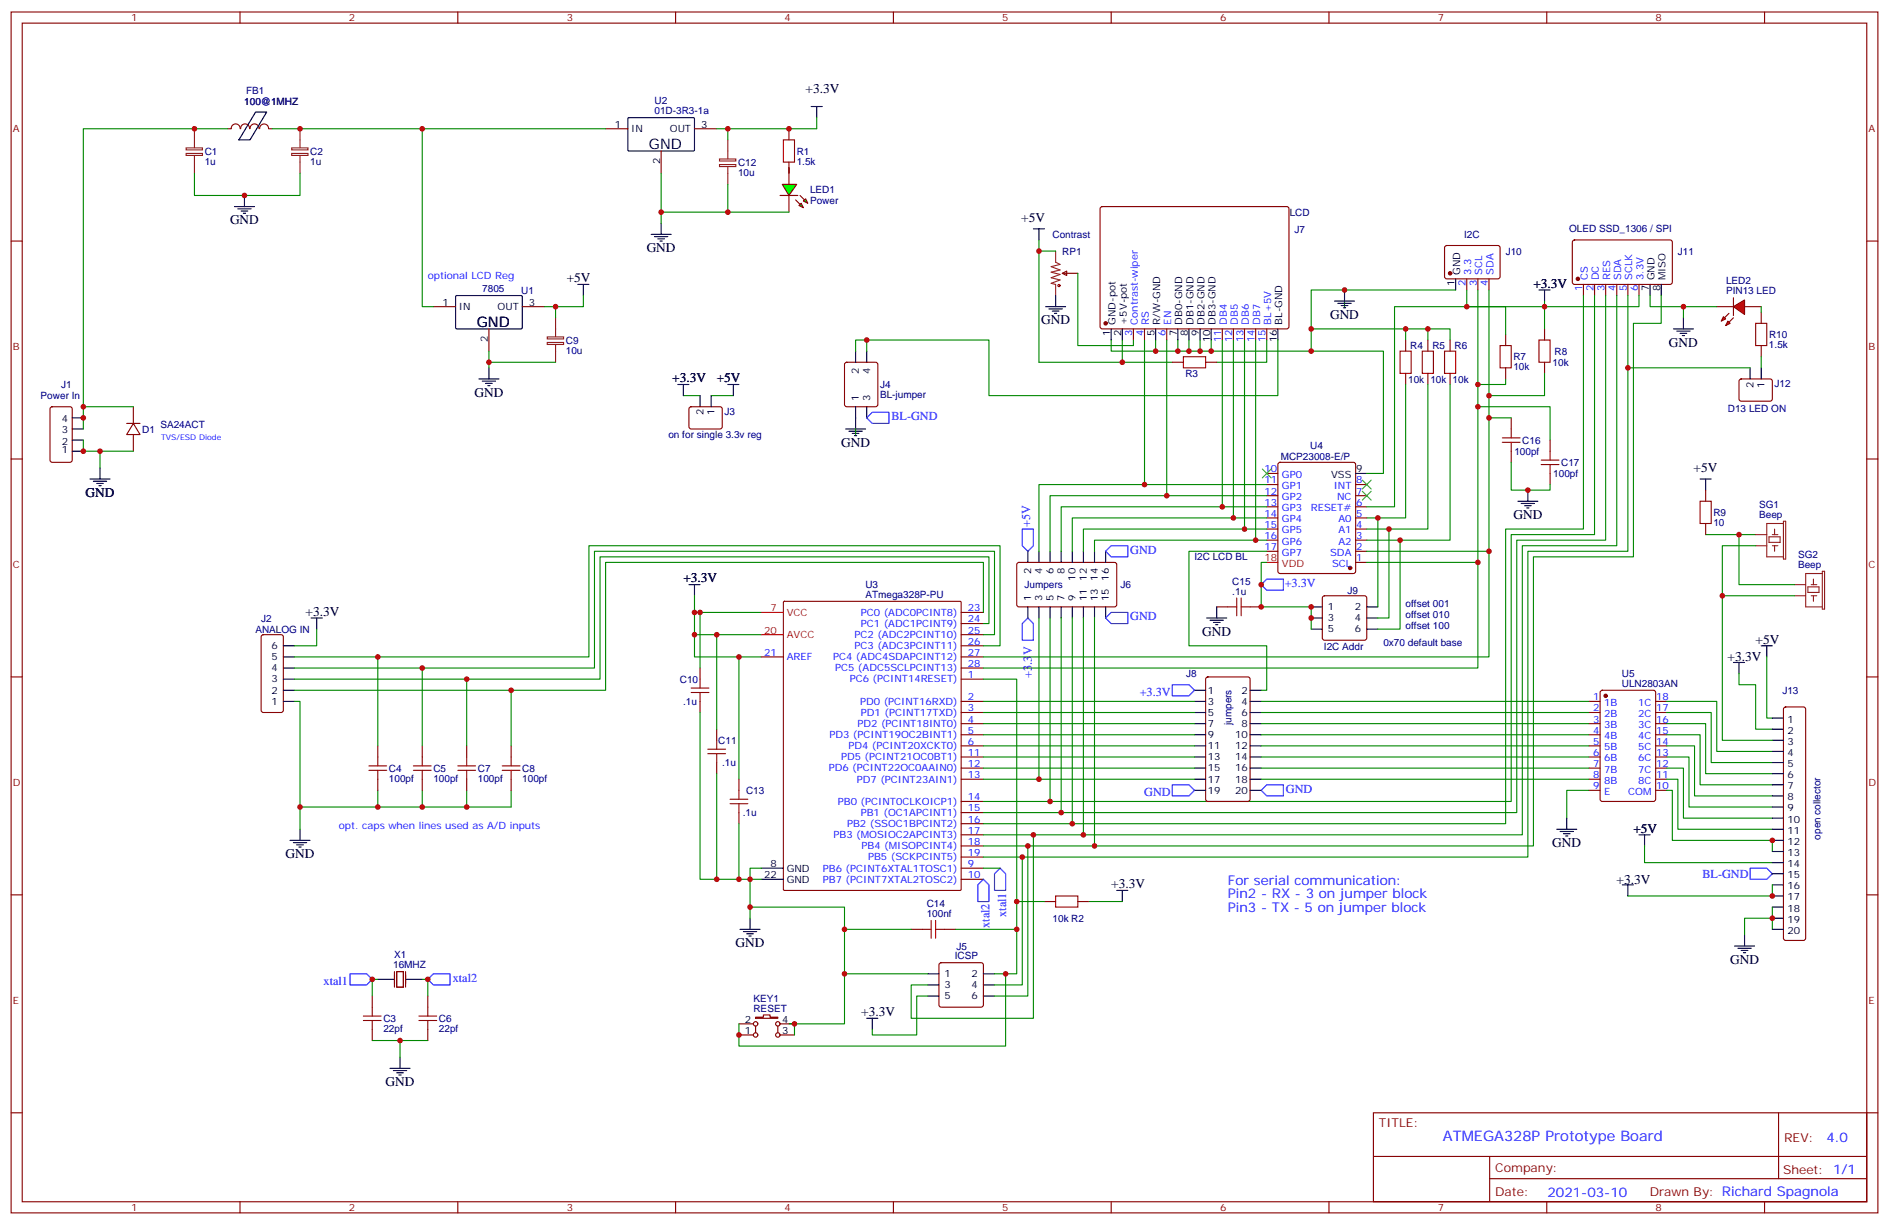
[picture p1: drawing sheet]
<svg xmlns="http://www.w3.org/2000/svg" width="600mm" height="388mm" viewBox="0 0 600 388" stroke-linecap="round" stroke-linejoin="round" font-family="sans-serif">
<g fill="none" stroke="#870000" stroke-width=".35">
<path d="M3.5 3.8h592.7v381h-592.7zM7.1 7.3h585.6v374h-585.6zM76.2 3.8v3.5M145.3 3.8v3.5M214.5 3.8v3.5M283.6 3.8v3.5M352.8 3.8v3.5M421.9 3.8v3.5M491.1 3.8v3.5M560.2 3.8v3.5M3.5 76.5h3.6M349.5 65.8l.5-.3 58.8 .1 .4 .7v37.6l-.7 .5-58.8-.1-.5-.7v-37.3z"/>
<path d="M458.8 78.1l.5-.2h16.5l.4 .7v9.4l-.7 .5-16.5-.1-.4-.6v-9.2zM499.4 76.3l.5-.2 30.6 .1 .4 .6v13l-.7 .4h-30.6l-.4-.7v-12.7zM592.7 76.5h3.5M337.3 86.7l1.4-.7v1.4zM337.3 86.7h4.9M465.7 88.5v3.5M469.2 88.5v3.5M472.7 88.5v3.5M502.7 90.2v3.6M506.2 90.2v3.6M509.8 90.2v3.6M513.3 90.2v3.6"/>
<path d="M516.8 90.2v3.6M520.3 90.2v3.6M359.8 104.4v3.5M363.4 104.4v3.5M370.4 104.4v3.5M388.1 104.4v3.5M391.6 104.4v3.5M395.1 104.4v3.5M398.6 104.4v3.5M402.2 104.4v3.5M3.5 145.6h3.6M592.7 145.6h3.5"/>
<path d="M248.8 191l.3-.2h55.7l.3 .2 .1 91.2-.2 .3h-55.9l-.3-.2zM305.2 194.3h7M305.2 197.8h7M3.5 214.8h3.6M83.1 201.6l.5-.2h5.7l.6 .4 .1 23.6-.5 .6-5.9 .1-.6-.5-.1-23.5zM241.7 208.4h7M305.2 215.5h7M305.2 208.4h7M305.2 201.4h7M305.2 204.9h7M305.2 211.9h7M508.2 219.2l.5-.2h16.2l.7 .4v34.2l-.4 .6-16.5 .1-.6-.5-.1-34.1z"/>
<path d="M592.7 214.8h3.5M305.2 222.5h7M305.2 226.1h7M305.2 229.6h7M305.2 233.1h7M305.2 236.6h7M504.5 222.5h3.5M504.5 226.1h3.5M504.5 229.6h3.5M504.5 233.1h3.5M504.5 236.6h3.5M525.6 222.5h3.6"/>
<path d="M525.6 226.1h3.6M525.6 229.6h3.6M525.6 233.1h3.6M525.6 236.6h3.6M305.2 240.2h7M305.2 243.7h7M305.2 247.2h7M305.2 254.3h7M305.2 257.8h7M504.5 240.2h3.5M504.5 243.7h3.5M504.5 247.2h3.5"/>
<path d="M504.5 250.8h3.5M525.6 240.2h3.6M525.6 243.7h3.6M525.6 247.2h3.6M525.6 250.8h3.6M305.2 275.4h7M305.2 279h7M305.2 261.3h7M305.2 264.9h7M305.2 268.4h7M305.2 271.9h7M3.5 283.9h3.6"/>
<path d="M592.7 283.9h3.5M298.3 305.6l.5-.2h12.7l.5 .2 .2 .5v12.7l-.2 .5-.5 .2h-12.7l-.5-.2-.2-.5v-12.7zM3.5 353.1h3.6M436 353.1h156.7v28.2h-156.7zM564.7 353.1v20.9M592.7 353.1h3.5M436.1 366.9h156.4M472.9 374h119.6M472.9 366.9v14.1M76.2 381.3v3.5M145.3 381.3v3.5M214.5 381.3v3.5"/>
<path d="M283.6 381.3v3.5M352.8 381.3v3.5M421.9 381.3v3.5M491.1 381.3v3.5M560.2 381.3v3.5"/>
</g>
<path d="M241.7 194.3h7M241.7 201.4h7" fill="none" stroke="#f00" stroke-width=".35"/>
<g fill="none" stroke="#000" stroke-width=".35">
<path d="M328.1 72.6h3.5M329.8 72.6v3.5M462.1 88.5v3.5M488.6 92h3.5M490.4 92v3.5M523.9 90.2v3.6M527.4 90.2v3.6M352.8 104.4v3.5M356.3 104.4v3.5M366.9 104.4v3.5M373.9 104.4v3.5M377.5 104.4v3.5"/>
<path d="M381 104.4v3.5M384.5 104.4v3.5M405.7 104.4v3.5M531.3 104.4h6.3M532.3 105.1h4.3M533.4 105.8h2.1M534.1 106.5h.7M534.5 100.8v3.6M90 204.9h3.5M90 219h3.5M90 215.5h3.5M90 211.9h3.5"/>
<path d="M90 208.4h3.5M559.2 204.9h3.5M560.9 204.9v3.5M90 222.5h3.5M497.4 259.6v3.5M92.1 266.6h6.3M93.1 267.3h4.3M94.2 268h2.1M94.9 268.7h.7M95.2 263.1v3.5M241.7 275.4h7M241.7 279h7"/>
<path d="M494.2 263.1h6.4M495.3 263.8h4.2M496.4 264.5h2.1M497.1 265.2h.7M553.9 296.6v3.5M294.6 309h3.5M294.6 312.5h3.5M294.6 316h3.5M312.2 309h3.5M312.2 312.5h3.5M312.2 316h3.5M550.7 300.1h6.3"/>
<path d="M551.7 300.8h4.3M552.8 301.6h2.1M553.5 302.3h.7M275.2 323.1h3.5M276.9 323.1v3.5"/>
</g>
<g fill="none" stroke="#008700" stroke-width=".35">
<path d="M329.8 76.1v38.8h26.5v-7M462.1 92h-45.8v19.4h-63.5v-3.5M465.7 92v5.3h24.7M469.2 92v119.9h-157M472.7 92v116.4h-160.5M502.7 93.8v74.1h-24.7v93.4h-165.8M506.2 93.8v75.8h-26.4v84.7h-167.6M509.8 93.8v77.6h-28.3v86.4h-169.3M513.3 93.8v79.3h-30v91.8h-155.2M520.3 93.8v3.5h-29.9v-1.8M366.9 107.9v3.5M373.9 107.9v3.5"/>
<path d="M377.5 107.9v3.5M381 107.9v3.5M384.5 107.9v3.5M312.2 194.3v-15.9h-119.9v40.6h-98.8M312.2 197.8h1.8v-21.1h-123.5v38.8h-97M312.2 215.5h10.6v93.5h-7.1M312.2 201.4h3.5v-26.5h-127v37h-95.2M312.2 204.9h5.3v-31.8h-130.5v35.3h-93.5M93.5 222.5h1.7v33.5M504.5 250.8h-7.1v8.8M312.2 264.9h15.9v58.2h-38.8v-10.6h5.3M312.2 268.4h14.1v47.6h-10.6"/>
<path d="M312.2 271.9h12.4v40.6h-8.9M294.6 316h-3.6v12.4h-14.1v-1.8"/>
</g>
<circle cx="336.2" cy="90.6" r=".35" fill="none" stroke="#a10000" stroke-width=".35"/>
<path d="M335.1 79.7v3.5l1.4 .7-2.8 .7 2.8 1.1-2.8 .7 2.8 .7-2.8 1 2.8 .7-2.8 1.1 1.4 .3v3.6" fill="none" stroke="#8c2424" stroke-width=".35"/>
<g fill="#870000" stroke="#870000" stroke-width=".35">
<circle cx="351" cy="102.6" r=".53"/>
<circle cx="500.9" cy="88.5" r=".53"/>
<circle cx="509.8" cy="220.8" r=".53"/>
<circle cx="460.4" cy="86.7" r=".53"/>
</g>
<g fill="#f00" stroke="#870000" stroke-width=".35">
<path d="M550.3 97.3l3.6-2.1v4.6z"/>
<path d="M550.3 94.5v5.6z"/>
</g>
<g fill="#870000" stroke="#870000" stroke-width=".35">
<path d="M550.3 100.8l-1.4 1.4z"/>
<path d="M547.5 100.8l1.4-1.4z"/>
</g>
<g fill="#f00" stroke="#870000" stroke-width=".35">
<path d="M548.6 101.9l.7 .7-1.4 .7z"/>
<path d="M547.2 100.5l.7 .7-1.4 .7z"/>
</g>
<g fill="none" stroke="#870000" stroke-width=".35">
<path d="M192.3 40.9h7M209.9 47.9v7.1M220.5 40.9h7M250.5 40.9v3.5M250.5 51.4v7.1M250.5 62v5.3M137.6 97.3h7M165.8 97.3h7.1M545 97.3h5.3M553.9 97.3h5.3M559.2 99.1v3.5M155.2 104.4v7"/>
<path d="M268.3 115.1l.5-.2h9.2l.5 .2 .2 .5v12.7l-.2 .5-.5 .2h-9.2l-.5-.2-.2-.5v-12.7zM446.3 107.9v3.5M446.3 118.5v3.5M453.3 107.9v3.5M453.3 118.5v3.5M460.4 107.9v3.5M460.4 118.5v3.5M478 106.1v3.5M478 116.7v3.5M490.4 104.4v3.5M490.4 114.9v3.6M559.2 109.6v3.6"/>
<path d="M552.3 120.4l.5-.2 9.4 .1 .5 .6-.1 6-.6 .4-9.5-.1-.4-.6v-5.7zM402.2 157.3h3.5M402.2 153.7h3.5M402.2 150.2h3.5M405.9 146.9l.5-.2h23.3l.5 .2 .2 .5v33.9l-.2 .5-.5 .2h-23.3l-.5-.3-.2-.4v-33.9zM430.4 157.3h3.5M430.4 153.7h3.5M323 178.6l.5-.2 30.6 .1 .4 .6v13l-.7 .4h-30.6l-.4-.7v-12.7zM402.2 174.9h3.5M402.2 171.4h3.5M402.2 167.9h3.5M402.2 164.3h3.5"/>
<path d="M402.2 160.8h3.5M430.4 178.4h3.5M430.4 174.9h3.5M430.4 171.4h3.5M430.4 167.9h3.5M430.4 164.3h3.5M430.4 160.8h3.5M386.3 192.5h3.5M396.9 192.5h3.5M420 189.2l.5-.2h12.7l.5 .2 .2 .5v12.7l-.2 .5-.5 .2h-12.7l-.5-.2-.2-.5v-12.7zM222.2 211.9v3.6M383 215l.5-.2h12.7l.6 .4 .1 38.4-.5 .6-12.9 .1-.7-.5v-38.3z"/>
<path d="M222.2 222.5v3.6M227.5 231.4v3.5M566.4 224.5l.5-.2h5.7l.5 .2 .2 .5v72.7l-.3 .5-.4 .2h-5.7l-.5-.3-.2-.4v-72.7zM227.5 241.9v3.6M234.6 247.2v3.6M234.6 257.8v3.5M289.3 294.9h3.5M299.9 294.9h3.5M331.6 286h3.5M342.2 286h3.5M118.2 316v3.5M135.8 316v3.5"/>
<path d="M118.2 326.6v3.5M135.8 326.6v3.5M234.6 328.4h4.6M234.6 324.8h4.6M239.9 322.7h2.5v-.7h2.1v.7h2.4v.4h-7zM239.9 325.5v2.2M246.9 325.5v2.2M247.6 328.4h4.6M247.6 324.8h4.6"/>
<circle cx="239.9" cy="328.4" r=".71"/>
<circle cx="239.9" cy="324.8" r=".71"/>
<circle cx="246.9" cy="328.4" r=".71"/>
<circle cx="246.9" cy="324.8" r=".71"/>
</g>
<g fill="none" stroke="#000" stroke-width=".35">
<path d="M199.4 37.5l.3-.2 20.6 .1 .2 .3-.1 10-.3 .2h-20.6l-.2-.3zM144.7 93.9l.3-.1h20.6l.2 .3-.1 10.1-.2 .2-20.7-.1-.2-.3zM332 97.3h6.3M333 98h4.3M334.1 98.7h2.1M334.8 99.4h.7M335.1 93.8v3.5M423.7 95.5h6.3M424.7 96.2h4.3M425.8 96.9h2.1M426.5 97.6h.7M426.9 92v3.5"/>
<path d="M155.2 116.7v3.5M271.6 111.4v3.5M275.2 111.4v3.5M555.6 116.7v3.5M559.2 116.7v3.5M152 120.2h6.4M153.1 120.9h4.2M154.2 121.6h2.1M154.9 122.3h.7M268.5 136.1h6.3M269.5 136.8h4.3M270.6 137.5h2.1"/>
<path d="M271.3 138.2h.7M271.6 129v7.1M275.2 129v3.6M430.4 150.2h3.5M326.3 174.9v3.5M329.8 174.9v3.5M333.4 174.9v3.5M336.9 174.9v3.5M340.4 174.9v3.5M344 174.9v3.5M347.5 174.9v3.5M351 174.9v3.5"/>
<path d="M98.8 196.1h3.5M100.5 196.1v3.5M218.7 185.5h3.5M220.5 185.5v3.5M326.3 192.5v3.6M329.8 192.5v3.6M333.4 192.5v3.6M336.9 192.5v3.6M340.4 192.5v3.6M344 192.5v3.6M347.5 192.5v3.6M351 192.5v3.6"/>
<path d="M383.1 196.1h6.4M384.2 196.8h4.2M385.2 197.5h2.1M385.9 198.2h.7M386.3 192.5v3.6M416.3 196.1h3.5M416.3 192.5h3.5M416.3 199.6h3.5M433.9 196.1h3.5M433.9 192.5h3.5M433.9 199.6h3.5M379.2 219h3.6"/>
<path d="M396.9 219h3.5M550.3 210.2h3.6M552.1 210.2v3.5M379.2 222.5h3.6M379.2 226.1h3.6M379.2 229.6h3.6M379.2 233.1h3.6M379.2 236.6h3.6M396.9 222.5h3.5M396.9 226.1h3.5M396.9 229.6h3.5M396.9 233.1h3.5"/>
<path d="M396.9 236.6h3.5M562.7 227.8h3.5M562.7 231.4h3.5M562.7 234.9h3.5M562.7 238.4h3.5M379.2 240.2h3.6M379.2 243.7h3.6M379.2 247.2h3.6M379.2 250.8h3.6M396.9 240.2h3.5M396.9 243.7h3.5M396.9 247.2h3.5"/>
<path d="M396.9 250.8h3.5M562.7 241.9h3.5M562.7 245.5h3.5M562.7 249h3.5M562.7 252.5h3.5M562.7 256h3.5M562.7 259.6h3.5M520.3 264.9h3.6M522.1 264.9v3.5M562.7 263.1h3.5M562.7 266.6h3.5M562.7 270.2h3.5"/>
<path d="M562.7 273.7h3.5M562.7 277.2h3.5M234.9 294.9h6.4M236 295.6h4.2M237.1 296.3h2.1M237.8 297h.7M238.1 291.3v3.6M354.5 282.5h3.6M356.3 282.5v3.5M515.1 280.7h3.5M516.8 280.7v3.6M562.7 294.9h3.5"/>
<path d="M562.7 280.7h3.5M562.7 284.3h3.5M562.7 287.8h3.5M562.7 291.3h3.5M119.9 310.7h5.3M128.8 310.7h5.3M123.8 338.9h6.4M124.9 339.7h4.2M127 335.4v3.5M125.9 340.4h2.2M126.6 341.1h.8"/>
</g>
<g fill="none" stroke="#a10000" stroke-width=".35">
<path d="M248.7 44.4h3.5v7h-3.5zM444.5 111.4h3.5v7.1h-3.5zM451.6 111.4h3.5v7.1h-3.5zM458.6 111.4h3.5v7.1h-3.5zM476.2 109.6h3.6v7.1h-3.6zM488.6 107.9h3.5v7h-3.5zM557.4 102.6h3.5v7h-3.5zM389.8 192.5h2.8M392.6 189.7v5.7M394.1 189.7v5.7M394.1 192.5h2.8M219.4 219.7h5.7"/>
<path d="M219.4 218.3h5.7M222.2 215.5v2.8M222.2 219.7v2.8M224.7 239.1h5.7M224.7 237.7h5.7M227.5 234.9v2.8M227.5 239.1v2.8M231.8 255h5.6M231.8 253.6h5.6M234.6 250.8v2.8M234.6 255v2.8M292.8 294.9h2.8"/>
<path d="M295.6 292v5.7M297 292v5.7M297 294.9h2.9M335.1 284.3h7.1v3.5h-7.1zM118.2 319.5v2.9M135.8 319.5v2.9M115.4 323.8h5.6M115.4 322.4h5.6M118.2 323.8v2.8M133 323.8h5.6M133 322.4h5.6M135.8 323.8v2.8"/>
</g>
<g fill="none" stroke="#008700" stroke-width=".35">
<path d="M250.5 53.2v1.8M329.8 79.7h5.3M342.2 86.7v22.9h17.6v-1.7M426.9 95.5v1.8M490.4 97.3v7.1M516.8 93.8v81.1h-31.7v97h-160.5M523.9 93.8v3.5h21.1M527.4 93.8v8.8h-8.8v74.1h-31.8v91.7h-160.5M534.5 97.3v3.5M559.2 97.3v1.8M275.2 107.9h-3.6v3.5M356.3 114.9h15.9"/>
<path d="M363.4 107.9v45.8h-33.6v21.2M370.4 107.9v49.4h-37v17.6M388.1 107.9v52.9h-51.2v14.1M391.6 107.9v56.4h-51.2v10.6M395.1 107.9v60h-51.1v7M398.6 107.9v63.5h-51.1v3.5M402.2 107.9v7h-15.9M405.7 107.9v17.6h-91.7v-17.6h-38.8v3.5M416.3 111.4h22.9v38.8h-5.3M416.3 104.4h44.1v3.5M446.3 104.4v3.5M453.3 104.4v3.5"/>
<path d="M478 106.1v-8.8h-35.3v63.5h-8.8M490.4 118.5v7h-17.7M516.8 116.7h38.8M559.2 113.2v3.5M271.6 136.1v1.8M446.3 122v42.3h-12.4M453.3 122v45.9h-19.4M460.4 122v49.4h-26.5M478 120.2v1.8h-8.8M363.4 153.7h38.8M370.4 157.3h31.8M388.1 160.8h14.1"/>
<path d="M391.6 164.3h10.6M395.1 167.9h7.1M398.6 171.4h3.6M402.2 178.4h-1.8v14.1h15.9v7.1M402.2 174.9h-24.7v30h24.7v14.1h-1.8M433.9 174.9h38.8M433.9 178.4h35.3M437.4 164.3v28.2M441 167.9v28.2h-3.6M444.5 171.4v28.2h-7.1M100.5 199.6v5.3h-7M220.5 189v5.3h21.2"/>
<path d="M220.5 194.3v7.1h21.2M222.2 194.3v17.6M329.8 196.1v51.1h-17.6M333.4 196.1v58.2M336.9 196.1v61.7M340.4 196.1v65.2M344 196.1v68.8M347.5 196.1v72.3M220.5 201.4v7h21.2M227.5 201.4v30M234.6 208.4v38.8M552.1 213.7v3.5h5.3v14.2h5.3"/>
<path d="M560.9 208.4v19.4h1.8M222.2 226.1v52.9h5.3M312.2 226.1h67M312.2 236.6h67M312.2 233.1h67M312.2 229.6h67M312.2 222.5h67M400.4 226.1h104.1M400.4 236.6h104.1M400.4 233.1h104.1M400.4 229.6h104.1M400.4 222.5h104.1"/>
<path d="M529.2 222.5h15.8v15.9h17.7M529.2 226.1h14.1v15.8h19.4M529.2 229.6h12.3v15.9h21.2M529.2 233.1h10.6v15.9h22.9M529.2 236.6h8.8v15.9h24.7M227.5 245.5v33.5h7.1M312.2 243.7h67M312.2 240.2h67M329.8 247.2h49.4M400.4 247.2h104.1M400.4 243.7h104.1M400.4 240.2h104.1"/>
<path d="M529.2 240.2h7v15.8h26.5M529.2 243.7h5.3v15.9h28.2M529.2 247.2h3.5v15.9h30M529.2 250.8h1.7v15.8h31.8v3.6M234.6 261.3v17.7h7.1M241.7 275.4h-3.6v15.9M312.2 275.4h5.3M522.1 268.4v5.3h40.6M238.1 287.8h30v21.2h26.5M268.1 294.9h21.2M303.4 294.9h19.4M322.8 286h8.8"/>
<path d="M345.7 286h10.6M562.7 294.9v-3.6h-8.8v5.3M562.7 280.7v3.6h-45.9M562.7 287.8v3.5M119.9 310.7h-1.7v5.3M134.1 310.7h1.7v5.3M268.1 309v15.8h-17.6M319.3 309v22.9h-84.7v-7.1M118.2 330.1h17.6M127 330.1v5.3M252.2 324.8v3.6"/>
</g>
<path d="M125.2 308.3v4.9M125.9 308.3h2.2v4.9h-2.2zM128.8 308.3v4.9" fill="none" stroke="#871200" stroke-width=".35"/>
<g fill="none" stroke="#00f" stroke-width=".35">
<path d="M275.2 132.6l1.7-1.8h5.3v3.5h-5.3zM324.6 167.9h3.5v5.2l-1.8 1.8-1.7-1.8zM351 174.9l1.8-1.8h5.3v3.6h-5.3zM326.3 196.1l1.8 1.7v5.3h-3.5v-5.3zM351 196.1l1.8-1.8h5.3v3.5h-5.3zM400.4 185.5l1.8-1.8h5.3v3.6h-5.3zM372.2 217.2h5.3l1.7 1.8-1.7 1.8h-5.3zM372.2 249h5.3l1.7 1.8-1.7 1.7h-5.3zM400.4 250.8l1.8-1.8h5.3v3.5h-5.3zM312.2 279l1.8 1.7v5.3h-3.6v-5.3zM317.5 275.4l1.8 1.8v5.3h-3.6v-5.3zM555.6 275.4h5.3l1.8 1.8-1.8 1.8h-5.3z"/>
<path d="M111.1 309h5.3l1.8 1.7-1.8 1.8h-5.3zM135.8 310.7l1.8-1.7h5.3v3.5h-5.3z"/>
</g>
<circle cx="428.6" cy="180.2" r=".53" fill="#870000" stroke="#870000" stroke-width=".35"/>
<path d="M402.2 178.4h3.5" fill="none" stroke="#f00" stroke-width=".35"/>
<path d="M400.8 148.8l2.8 2.8M403.6 148.8l-2.8 2.8M432.5 152.3l2.8 2.9M432.5 155.9l2.8 2.8M435.3 152.3l-2.8 2.9M435.3 155.9l-2.8 2.8" fill="none" stroke="#3c3" stroke-width=".35"/>
<g fill="#0f0" stroke="#870000" stroke-width=".35">
<path d="M253.6 65.2l.8-.7 .7 1.4z"/>
<path d="M255.1 63.8l.7-.7 .7 1.4z"/>
</g>
<g fill="#870000" stroke="#870000" stroke-width=".35">
<path d="M252.6 63.4l1.4 1.4z"/>
<path d="M254 62l1.4 1.4z"/>
</g>
<path d="M247.6 62h5.7z" fill="#f00" stroke="#870000" stroke-width=".35"/>
<path d="M248.4 58.5h4.5l-2.4 3.5z" fill="#0f0" stroke="#870000" stroke-width=".35"/>
<g fill="none" stroke="#870000" stroke-width=".35">
<path d="M72.3 40.9h1.1M73.4 40.8a1.41 1.41 0 0 1 1.4-1.5 1.41 1.41 0 0 1 1.4 1.5M76.4 40.8a1.41 1.41 0 0 1 1.4-1.5 1.41 1.41 0 0 1 1.4 1.5M79.4 40.8a1.41 1.41 0 0 1 1.4-1.5 1.41 1.41 0 0 1 1.4 1.5M82.4 40.8a1.41 1.41 0 0 1 1.5-1.5 1.41 1.41 0 0 1 1.4 1.5M85.4 40.9h1M372.2 114.9h3.5M382.8 114.9h3.5M16.1 129.3l.5-.3h5.6l.7 .5v16.5l-.4 .6-5.9 .1-.7-.5v-16.4zM40.2 134.3h4.2M42.3 134.3l2.1 3.6h-4.2zM42.3 129v5.3"/>
<path d="M42.3 137.9v5.3M219 129.3l.4-.3 9.5 .1 .4 .7-.1 5.9-.6 .4-9.4-.1-.5-.6v-5.6zM479.8 132.6v3.5M492.1 139.6v3.6M479.8 143.2v3.5M492.1 150.2v3.5M541.5 155.5v3.5M541.5 166.1v3.5M119.9 236.6v3.6M134.1 236.6v3.6M148.2 236.6v3.6M162.3 236.6v3.6"/>
<path d="M119.9 247.2v3.6M134.1 247.2v3.6M148.2 247.2v3.6M162.3 247.2v3.6"/>
</g>
<g fill="none" stroke="#000" stroke-width=".35">
<path d="M81.1 35.6h3.6l-5.3 8.8h-3.6zM257.5 33.8h3.6M259.3 33.8v3.5M74.4 65.5h6.4M75.5 66.3h4.2M76.6 67h2.1M77.3 67.7h.7M77.6 62v3.5M206.7 74.4h6.4M207.8 75.1h4.2M208.8 75.8h2.2M209.5 76.5h.8"/>
<path d="M209.9 70.8v3.6M183.4 90.2h3.6M185.2 90.2v3.6M22.9 139.6h3.6M22.9 136.1h3.6M22.9 132.6h3.6M215.2 122h3.5M217 122v3.5M222.2 125.5v3.5M225.8 125.5v3.5M231.1 122h3.5M232.8 122v3.5"/>
<path d="M22.9 143.2h3.6M28.6 152h6.3M29.6 152.7h4.3M30.7 153.4h2.1M31.4 154.1h.7M31.7 148.4v3.6M481.9 159h6.3M483 159.7h4.2M485.1 155.5v3.5M539.8 152h3.5M541.5 152v3.5M484 160.4h2.1"/>
<path d="M484.7 161.1h.7"/>
</g>
<g fill="none" stroke="#008700" stroke-width=".35">
<path d="M259.3 37.3v3.6h-28.2M61.7 55v7h33.5v-7M72.3 40.9h-45.8v95.2M86.4 40.9h105.9M134.1 40.9v56.4h3.5M209.9 55v15.8M227.5 40.9h3.6v3.5M231.1 58.5v8.8M209.9 67.3h40.6M172.9 97.3h3.5v3.5M185.2 93.8v3.5h-8.8M155.2 111.4v5.3"/>
<path d="M155.2 114.9h21.2M26.5 139.6v3.6h5.2v5.2M26.5 129h15.8M217 125.5h5.2M225.8 125.5h7M469.2 129h22.9v10.6M472.7 132.6h7.1M31.7 143.2h10.6M479.8 146.7v8.8h12.3v-1.8M541.5 169.6h15.9M552.1 169.6v15.9h17.6M557.4 173.1h-10.6v15.9h22.9"/>
<path d="M546.8 189v45.9h15.9M119.9 208.4v28.2M134.1 211.9v24.7M148.2 215.5v21.1M162.3 219v17.6M119.9 250.8v5.2h14.2M119.9 256h-24.7v7.1M134.1 250.8v5.2h14.1M148.2 250.8v5.2h14.1v-5.2"/>
</g>
<g fill="none" stroke="#a10000" stroke-width=".35">
<path d="M375.7 113.2h7.1v3.5h-7.1zM477 138.9h5.6M479.8 136.1v2.8M477 140.3h5.6M479.8 140.3v2.9M489.3 147.4h5.6M489.3 146h5.6M492.1 143.2v2.8M492.1 147.4v2.8M539.8 159h3.5v7.1h-3.5zM117.1 244.4h5.7M117.1 243h5.7"/>
<path d="M119.9 240.2v2.8M119.9 244.4v2.8M131.2 244.4h5.7M131.2 243h5.7M134.1 240.2v2.8M134.1 244.4v2.8M145.3 244.4h5.7M145.3 243h5.7M148.2 240.2v2.8M148.2 244.4v2.8M159.5 244.4h5.6M159.5 243h5.6"/>
<path d="M162.3 240.2v2.8M162.3 244.4v2.8"/>
</g>
<g fill="none" stroke="#8c2424" stroke-width=".35">
<path d="M59.1 46.9h5.2v.7h-5.2zM59.1 48.7h5.2v.6h-5.2zM61.7 40.9v5.9M61.7 49.3v5.7M92.6 46.9h5.2v.7h-5.2zM92.6 48.7h5.2v.6h-5.2zM95.2 40.9v5.9M95.2 49.3v5.7M228.4 50.4h5.2v.7h-5.2zM228.4 52.2h5.2v.6h-5.2zM231.1 44.4v6M231.1 52.8v5.7"/>
<path d="M173.7 106.9h5.2v.6h-5.2zM173.7 108.7h5.2v.6h-5.2zM176.4 100.8v6M176.4 109.3v5.6M557.4 169.6h3.5M557.4 173.1h3.5M561.6 170.3h3.5v1.8h-3.5zM562.7 169.6h1.7M562.7 173.1h1.7M563.4 167.9v1.7M563.4 173.1v1.8M566.2 166.1h-5.3v10.6h5.3"/>
<path d="M566.2 165.4h.7v12h-.7zM569.7 185.5h3.6M569.7 189h3.6M574 186.2h3.5v1.8h-3.5zM575 185.5h1.8M575 189h1.8M575.7 183.7v1.8M575.7 189v1.8M578.6 182h-5.3v10.5h5.3M578.6 181.3h.7v12h-.7z"/>
</g>
<g fill="#c00">
<circle cx="328.1" cy="264.9" r=".88"/>
<circle cx="490.4" cy="97.3" r=".88"/>
<circle cx="238.1" cy="279" r=".88"/>
<circle cx="220.5" cy="194.3" r=".88"/>
<circle cx="220.5" cy="201.4" r=".88"/>
<circle cx="222.3" cy="194.3" r=".88"/>
<circle cx="227.5" cy="201.4" r=".88"/>
<circle cx="234.6" cy="208.4" r=".88"/>
<circle cx="234.6" cy="279" r=".88"/>
<circle cx="227.5" cy="279" r=".88"/>
<circle cx="238.1" cy="287.8" r=".88"/>
<circle cx="268.1" cy="309" r=".88"/>
<circle cx="252.2" cy="324.8" r=".88"/>
<circle cx="234.6" cy="328.4" r=".88"/>
<circle cx="322.8" cy="294.9" r=".88"/>
<circle cx="268.1" cy="294.9" r=".88"/>
<circle cx="319.3" cy="309" r=".88"/>
<circle cx="322.8" cy="286" r=".88"/>
<circle cx="127" cy="330.1" r=".88"/>
<circle cx="135.8" cy="310.7" r=".88"/>
<circle cx="384.5" cy="111.4" r=".88"/>
<circle cx="381" cy="111.4" r=".88"/>
<circle cx="377.5" cy="111.4" r=".88"/>
<circle cx="373.9" cy="111.4" r=".88"/>
<circle cx="366.9" cy="111.4" r=".88"/>
<circle cx="416.3" cy="111.4" r=".88"/>
<circle cx="329.8" cy="79.7" r=".88"/>
<circle cx="465.7" cy="97.3" r=".88"/>
<circle cx="469.2" cy="122" r=".88"/>
<circle cx="472.7" cy="125.5" r=".88"/>
<circle cx="326.3" cy="268.4" r=".88"/>
<circle cx="336.9" cy="257.8" r=".88"/>
<circle cx="333.4" cy="254.3" r=".88"/>
<circle cx="324.6" cy="271.9" r=".88"/>
<circle cx="340.4" cy="261.3" r=".88"/>
<circle cx="329.8" cy="247.2" r=".88"/>
<circle cx="344" cy="264.9" r=".88"/>
<circle cx="347.5" cy="268.4" r=".88"/>
<circle cx="391.6" cy="164.3" r=".88"/>
<circle cx="388.1" cy="160.8" r=".88"/>
<circle cx="363.4" cy="153.7" r=".88"/>
<circle cx="118.2" cy="310.7" r=".88"/>
<circle cx="472.7" cy="174.9" r=".88"/>
<circle cx="469.2" cy="178.4" r=".88"/>
<circle cx="370.4" cy="157.3" r=".88"/>
<circle cx="395.1" cy="167.9" r=".88"/>
<circle cx="398.6" cy="171.4" r=".88"/>
<circle cx="441" cy="167.9" r=".88"/>
<circle cx="444.5" cy="171.4" r=".88"/>
<circle cx="400.4" cy="185.5" r=".88"/>
<circle cx="356.3" cy="114.9" r=".88"/>
<circle cx="426.9" cy="92" r=".88"/>
<circle cx="437.4" cy="164.3" r=".88"/>
<circle cx="416.3" cy="104.4" r=".88"/>
<circle cx="453.3" cy="104.4" r=".88"/>
<circle cx="446.3" cy="104.4" r=".88"/>
<circle cx="516.8" cy="116.7" r=".88"/>
<circle cx="534.5" cy="97.3" r=".88"/>
<circle cx="562.7" cy="266.6" r=".88"/>
<circle cx="562.7" cy="291.3" r=".88"/>
<circle cx="562.7" cy="284.3" r=".88"/>
<circle cx="416.3" cy="192.5" r=".88"/>
<circle cx="416.3" cy="196.1" r=".88"/>
<circle cx="400.4" cy="192.5" r=".88"/>
<circle cx="119.9" cy="208.4" r=".88"/>
<circle cx="134.1" cy="211.9" r=".88"/>
<circle cx="148.2" cy="215.5" r=".88"/>
<circle cx="162.3" cy="219" r=".88"/>
<circle cx="148.2" cy="256" r=".88"/>
<circle cx="134.1" cy="256" r=".88"/>
<circle cx="119.9" cy="256" r=".88"/>
<circle cx="95.3" cy="256" r=".88"/>
<circle cx="552.1" cy="169.6" r=".88"/>
<circle cx="546.8" cy="189" r=".88"/>
<circle cx="275.2" cy="107.9" r=".88"/>
<circle cx="472.7" cy="132.6" r=".88"/>
<circle cx="469.2" cy="129" r=".88"/>
<circle cx="485.1" cy="155.5" r=".88"/>
<circle cx="31.8" cy="143.2" r=".88"/>
<circle cx="26.5" cy="143.2" r=".88"/>
<circle cx="26.5" cy="132.6" r=".88"/>
<circle cx="61.7" cy="40.9" r=".88"/>
<circle cx="77.6" cy="62" r=".88"/>
<circle cx="26.5" cy="129" r=".88"/>
<circle cx="95.3" cy="40.9" r=".88"/>
<circle cx="134.1" cy="40.9" r=".88"/>
<circle cx="155.2" cy="114.9" r=".88"/>
<circle cx="176.4" cy="97.3" r=".88"/>
<circle cx="231.1" cy="40.9" r=".88"/>
<circle cx="250.5" cy="40.9" r=".88"/>
<circle cx="209.9" cy="67.3" r=".88"/>
<circle cx="231.1" cy="67.3" r=".88"/>
</g>
<g font-size="4.6">
<text x="206" y="47.2">GND</text>
<text x="151.3" y="103.6">GND</text>
</g>
<text font-size="4.6" fill="#00f" x="458.1" y="362.1">ATMEGA328P Prototype Board</text>
<g font-size="4.2">
<text x="255.8" y="29.6">+3.3V</text>
<text x="73" y="71.2">GND</text>
<text x="324.2" y="70.5">+5V</text>
<text x="205.3" y="80">GND</text>
<text x="179.9" y="89.5">+5V</text>
<text x="486.8" y="91.3">+3.3V</text>
<text x="422.3" y="101.2">GND</text>
<text x="330.6" y="102.9">GND</text>
<text x="529.9" y="110">GND</text>
<text x="150.6" y="125.9">GND</text>
<text x="213.4" y="121.3">+3.3V</text>
<text x="227.5" y="121.3">+5V</text>
<text x="267.1" y="141.7">GND</text>
<text x="537.7" y="149.9">+5V</text>
<text x="27.2" y="157.6">GND</text>
<text x="480.5" y="164.7">GND</text>
<text x="217" y="184.8">+3.3V</text>
<text x="97" y="195.4">+3.3V</text>
<text x="381.7" y="201.7">GND</text>
<text x="548.5" y="209.9">+3.3V</text>
<text x="557.4" y="204.2">+5V</text>
<text x="492.8" y="268.7">GND</text>
<text x="518.6" y="264.2">+5V</text>
<text x="90.7" y="272.3">GND</text>
<text x="352.8" y="281.8">+3.3V</text>
<text x="513.2" y="280.4">+3.3V</text>
<text x="233.5" y="300.5">GND</text>
<text x="549.3" y="305.8">GND</text>
<text x="273.4" y="322.4">+3.3V</text>
<text x="122.4" y="344.6">GND</text>
</g>
<g font-size="4.2" fill="#00f">
<text x="389.8" y="280.7">For serial communication:</text>
<text x="389.8" y="285">Pin2 - RX - 3 on jumper block</text>
<text x="389.8" y="289.2">Pin3 - TX - 5 on jumper block</text>
<text x="579.8" y="362.3">4.0</text>
<text x="491.3" y="379.7">2021-03-10</text>
</g>
<g font-size="3.9" fill="#00f">
<text x="283" y="133.3">BL-GND</text>
<text x="327.1" y="167.1" transform="rotate(-90 327.1 167.1)">+5V</text>
<text x="358.9" y="175.7">GND</text>
<text x="407.9" y="186.2">+3.3V</text>
<text x="358.9" y="196.8">GND</text>
<text x="327.6" y="215" transform="rotate(-90 327.6 215)">+3.3V</text>
<text x="361.8" y="220.8">+3.3V</text>
<text x="408.2" y="251.5">GND</text>
<text x="363.3" y="252.5">GND</text>
<text x="540.5" y="278.5">BL-GND</text>
<text x="319.4" y="290.9" transform="rotate(-90 319.4 290.9)">xtal1</text>
<text x="314.1" y="294.4" transform="rotate(-90 314.1 294.4)">xtal2</text>
<text x="143.7" y="311.4">xtal2</text>
<text x="102.7" y="312.6">xtal1</text>
</g>
<g font-size="3.9" fill="#800">
<text x="437.8" y="357.6">TITLE:</text>
<text x="566.4" y="362.3">REV:</text>
<text x="474.7" y="371.8">Company:</text>
<text x="566.1" y="372.5">Sheet: 1/1</text>
<text x="474.7" y="379.5">Date:</text>
<text x="523.7" y="379.6">Drawn By: Richard Spagnola</text>
</g>
<g font-size="3.2" fill="#800">
<text x="41.6" y="6.8">1</text>
<text x="110.8" y="6.8">2</text>
<text x="179.9" y="6.8">3</text>
<text x="249.1" y="6.8">4</text>
<text x="318.2" y="6.8">5</text>
<text x="387.3" y="6.8">6</text>
<text x="456.5" y="6.8">7</text>
<text x="525.6" y="6.8">8</text>
<text x="4.1" y="41.9">A</text>
<text x="593.2" y="41.9">A</text>
<text x="4.1" y="111.1">B</text>
<text x="593.2" y="111.1">B</text>
<text x="4.1" y="180.2">C</text>
<text x="593.2" y="180.2">C</text>
<text x="4.1" y="249.3">D</text>
<text x="593.2" y="249.3">D</text>
<text x="4.1" y="318.5">E</text>
<text x="593.2" y="318.5">E</text>
<text x="41.6" y="384.3">1</text>
<text x="110.8" y="384.3">2</text>
<text x="179.9" y="384.3">3</text>
<text x="249.1" y="384.3">4</text>
<text x="318.2" y="384.3">5</text>
<text x="387.3" y="384.3">6</text>
<text x="456.5" y="384.3">7</text>
<text x="525.6" y="384.3">8</text>
</g>
<g font-size="3.2" fill="#000080">
<text x="78.1" y="29.7">FB1</text>
<text x="77.5" y="33.2">100@1MHZ</text>
<text x="207.8" y="33.1">U2</text>
<text x="207.8" y="36.3">01D-3R3-1a</text>
<text x="65" y="52.2">1u</text>
<text x="65" y="49.1">C1</text>
<text x="98.5" y="52.2">1u</text>
<text x="98.5" y="49.1">C2</text>
<text x="234.3" y="52.6">C12</text>
<text x="252.9" y="52.3">1.5k</text>
<text x="252.9" y="49">R1</text>
<text x="234.3" y="55.8">10u</text>
<text x="257.2" y="64.6">Power</text>
<text x="257.2" y="61.4">LED1</text>
<text x="409.5" y="68.5">LCD</text>
<text x="334.2" y="75.5">Contrast</text>
<text x="411" y="73.8">J7</text>
<text x="464.8" y="75.5">I2C</text>
<text x="498.1" y="73.7">OLED SSD_1306 / SPI</text>
<text x="337.2" y="80.8">RP1</text>
<text x="478" y="80.8">J10</text>
<text x="532.7" y="80.8">J11</text>
<text x="153.1" y="92.7">7805</text>
<text x="165.5" y="93.1">U1</text>
<text x="548" y="93.4">PIN13 LED</text>
<text x="548" y="90.2">LED2</text>
<text x="561.6" y="107.3">R10</text>
<text x="179.6" y="112.2">10u</text>
<text x="179.6" y="109">C9</text>
<text x="447.7" y="110.8">R4</text>
<text x="454.7" y="110.8">R5</text>
<text x="461.8" y="110.8">R6</text>
<text x="493.5" y="112.5">R8</text>
<text x="561.6" y="110.5">1.5k</text>
<text x="376.3" y="119.6">R3</text>
<text x="480.5" y="117.5">10k</text>
<text x="480.5" y="114.3">R7</text>
<text x="492.9" y="116.1">10k</text>
<text x="19.4" y="123.1">J1</text>
<text x="279.4" y="123.1">J4</text>
<text x="447.1" y="121.4">10k</text>
<text x="454.1" y="121.4">10k</text>
<text x="461.2" y="121.4">10k</text>
<text x="563.4" y="122.8">J12</text>
<text x="12.9" y="126.7">Power In</text>
<text x="230" y="131.6">J3</text>
<text x="279.4" y="126.3">BL-jumper</text>
<text x="548.6" y="130.8">D13 LED ON</text>
<text x="45.2" y="137.2">D1</text>
<text x="50.9" y="135.6">SA24ACT</text>
<text x="212.2" y="139">on for single 3.3v reg</text>
<text x="415.9" y="142.5">U4</text>
<text x="483.3" y="140.8">C16</text>
<text x="406.6" y="146">MCP23008-E/P</text>
<text x="480.8" y="144.3">100pf</text>
<text x="495.7" y="147.8">C17</text>
<text x="493.1" y="151.3">100pf</text>
<text x="558.5" y="161.1">SG1</text>
<text x="544" y="166.8">10</text>
<text x="544" y="163.6">R9</text>
<text x="558.5" y="164.3">Beep</text>
<text x="379.2" y="177.8">I2C LCD BL</text>
<text x="570.9" y="177">SG2</text>
<text x="391.2" y="185.5">C15</text>
<text x="570.9" y="180.2">Beep</text>
<text x="274.8" y="189.6">ATmega328P-PU</text>
<text x="274.8" y="186.5">U3</text>
<text x="325.2" y="186.6">Jumpers</text>
<text x="355.7" y="186.7">J6</text>
<text x="391.2" y="188.7">.1u</text>
<text x="427.9" y="188.4">J9</text>
<text x="82.9" y="197.2">J2</text>
<text x="446.3" y="192.5">offset 001</text>
<text x="446.3" y="196.1">offset 010</text>
<text x="81.1" y="200.7">ANALOG IN</text>
<text x="446.3" y="199.6">offset 100</text>
<text x="420.3" y="206.1">I2C Addr</text>
<text x="439.2" y="204.9">0x70 default base</text>
<text x="376.6" y="214.8">J8</text>
<text x="514.9" y="214.9">U5</text>
<text x="215.8" y="216.6">C10</text>
<text x="514.9" y="217.8">ULN2803AN</text>
<text x="565.9" y="220.1">J13</text>
<text x="216.9" y="223.7">.1u</text>
<text x="391" y="230.1" transform="rotate(-90 391 230.1)">jumpers</text>
<text x="228" y="236">C11</text>
<text x="123.5" y="244.8">C4</text>
<text x="137.6" y="244.8">C5</text>
<text x="151.7" y="244.8">C7</text>
<text x="165.8" y="244.8">C8</text>
<text x="229.2" y="243.1">.1u</text>
<text x="123.5" y="248">100pf</text>
<text x="137.6" y="248">100pf</text>
<text x="151.7" y="248">100pf</text>
<text x="165.8" y="248">100pf</text>
<text x="236.9" y="251.9">C13</text>
<text x="235.8" y="259">.1u</text>
<text x="577.9" y="266.4" transform="rotate(-90 577.9 266.4)">open collector</text>
<text x="294.2" y="287.8">C14</text>
<text x="294.2" y="291">100nf</text>
<text x="334.2" y="292.5">10k R2</text>
<text x="125.2" y="304">X1</text>
<text x="303.2" y="304.4">ICSP</text>
<text x="303.6" y="301.4">J5</text>
<text x="124.8" y="307.2">16MHZ</text>
<text x="239.2" y="317.8">KEY1</text>
<text x="239.2" y="321">RESET</text>
<text x="121.7" y="327.3">22pf</text>
<text x="121.7" y="324.1">C3</text>
<text x="139.3" y="327.3">22pf</text>
<text x="139.3" y="324.1">C6</text>
</g>
<g font-size="3.2">
<text x="195.2" y="40.5">1</text>
<text x="200.4" y="41.9">IN</text>
<text x="212.7" y="41.9">OUT</text>
<text x="222.6" y="40.5">3</text>
<text x="209.5" y="52" transform="rotate(-90 209.5 52)">2</text>
<text x="463.5" y="87.2" transform="rotate(-90 463.5 87.2)">GND</text>
<text x="525.3" y="88.9" transform="rotate(-90 525.3 88.9)">GND</text>
<text x="528.8" y="88.9" transform="rotate(-90 528.8 88.9)">MISO</text>
<text x="461.8" y="90.7" transform="rotate(-90 461.8 90.7)">1</text>
<text x="523.5" y="92.4" transform="rotate(-90 523.5 92.4)">7</text>
<text x="527" y="92.4" transform="rotate(-90 527 92.4)">8</text>
<text x="140.5" y="96.9">1</text>
<text x="145.7" y="98.4">IN</text>
<text x="158" y="98.4">OUT</text>
<text x="167.9" y="96.9">3</text>
<text x="352.4" y="106.5" transform="rotate(-90 352.4 106.5)">1</text>
<text x="354.2" y="103" transform="rotate(-90 354.2 103)">GND-pot</text>
<text x="356" y="106.5" transform="rotate(-90 356 106.5)">2</text>
<text x="357.7" y="103" transform="rotate(-90 357.7 103)">+5V-pot</text>
<text x="366.5" y="106.5" transform="rotate(-90 366.5 106.5)">5</text>
<text x="368.3" y="103" transform="rotate(-90 368.3 103)">R/W-GND</text>
<text x="373.6" y="106.5" transform="rotate(-90 373.6 106.5)">7</text>
<text x="375.4" y="103" transform="rotate(-90 375.4 103)">DB0-GND</text>
<text x="377.1" y="106.5" transform="rotate(-90 377.1 106.5)">8</text>
<text x="378.9" y="103" transform="rotate(-90 378.9 103)">DB1-GND</text>
<text x="380.6" y="106.5" transform="rotate(-90 380.6 106.5)">9</text>
<text x="382.4" y="103" transform="rotate(-90 382.4 103)">DB2-GND</text>
<text x="385.9" y="103" transform="rotate(-90 385.9 103)">DB3-GND</text>
<text x="407.1" y="103" transform="rotate(-90 407.1 103)">BL-GND</text>
<text x="154.9" y="108.5" transform="rotate(-90 154.9 108.5)">2</text>
<text x="384.2" y="108.6" transform="rotate(-90 384.2 108.6)">10</text>
<text x="405.3" y="108.6" transform="rotate(-90 405.3 108.6)">16</text>
<text x="272.7" y="118.7" transform="rotate(-90 272.7 118.7)">2</text>
<text x="276.2" y="118.7" transform="rotate(-90 276.2 118.7)">4</text>
<text x="556.7" y="122.9" transform="rotate(-90 556.7 122.9)">2</text>
<text x="560.2" y="122.9" transform="rotate(-90 560.2 122.9)">1</text>
<text x="223.3" y="131.8" transform="rotate(-90 223.3 131.8)">2</text>
<text x="226.8" y="131.8" transform="rotate(-90 226.8 131.8)">1</text>
<text x="272.7" y="127.3" transform="rotate(-90 272.7 127.3)">1</text>
<text x="276.2" y="127.3" transform="rotate(-90 276.2 127.3)">3</text>
<text x="19.6" y="137.5">3</text>
<text x="19.6" y="134">4</text>
<text x="19.6" y="143.9">1</text>
<text x="19.6" y="141">2</text>
<text x="430.6" y="149.9">9</text>
<text x="422.6" y="151.6">VSS</text>
<text x="327.4" y="182.2" transform="rotate(-90 327.4 182.2)">2</text>
<text x="330.9" y="182.2" transform="rotate(-90 330.9 182.2)">4</text>
<text x="334.4" y="182.2" transform="rotate(-90 334.4 182.2)">6</text>
<text x="338" y="182.2" transform="rotate(-90 338 182.2)">8</text>
<text x="341.5" y="184.2" transform="rotate(-90 341.5 184.2)">10</text>
<text x="345" y="184.2" transform="rotate(-90 345 184.2)">12</text>
<text x="348.5" y="184.2" transform="rotate(-90 348.5 184.2)">14</text>
<text x="352.1" y="184.2" transform="rotate(-90 352.1 184.2)">16</text>
<text x="327.4" y="190.8" transform="rotate(-90 327.4 190.8)">1</text>
<text x="330.9" y="190.8" transform="rotate(-90 330.9 190.8)">3</text>
<text x="334.4" y="190.8" transform="rotate(-90 334.4 190.8)">5</text>
<text x="338" y="190.8" transform="rotate(-90 338 190.8)">7</text>
<text x="341.5" y="190.8" transform="rotate(-90 341.5 190.8)">9</text>
<text x="345" y="190.8" transform="rotate(-90 345 190.8)">11</text>
<text x="348.5" y="190.8" transform="rotate(-90 348.5 190.8)">13</text>
<text x="352.1" y="190.8" transform="rotate(-90 352.1 190.8)">15</text>
<text x="421.6" y="193.6">1</text>
<text x="421.6" y="197.1">3</text>
<text x="430.1" y="193.6">2</text>
<text x="430.1" y="197.1">4</text>
<text x="421.6" y="200.7">5</text>
<text x="430.1" y="200.7">6</text>
<text x="86.2" y="209.5">5</text>
<text x="86.2" y="206">6</text>
<text x="86.2" y="213">4</text>
<text x="86.2" y="220.1">2</text>
<text x="86.2" y="216.5">3</text>
<text x="383.5" y="220.1">1</text>
<text x="394.2" y="220.1">2</text>
<text x="86.2" y="223.6">1</text>
<text x="383.5" y="223.6">3</text>
<text x="383.5" y="227.1">5</text>
<text x="394.2" y="223.6">4</text>
<text x="394.2" y="227.1">6</text>
<text x="383.5" y="230.6">7</text>
<text x="394.2" y="230.6">8</text>
<text x="567.5" y="229.2">1</text>
<text x="567.5" y="232.8">2</text>
<text x="383.5" y="234.2">9</text>
<text x="383.5" y="237.7">11</text>
<text x="392.1" y="234.2">10</text>
<text x="392.1" y="237.7">12</text>
<text x="567.5" y="236.3">3</text>
<text x="567.5" y="239.8">4</text>
<text x="383.5" y="241.2">13</text>
<text x="383.5" y="244.8">15</text>
<text x="392.1" y="241.2">14</text>
<text x="392.1" y="244.8">16</text>
<text x="567.5" y="243.3">5</text>
<text x="383.5" y="248.3">17</text>
<text x="383.5" y="251.8">19</text>
<text x="392.1" y="248.3">18</text>
<text x="392.1" y="251.8">20</text>
<text x="567.5" y="246.9">6</text>
<text x="567.5" y="250.4">7</text>
<text x="567.5" y="253.9">8</text>
<text x="567.5" y="257.5">9</text>
<text x="567.5" y="261">10</text>
<text x="567.5" y="264.5">11</text>
<text x="567.5" y="268">12</text>
<text x="244.6" y="275.1">8</text>
<text x="567.5" y="271.6">13</text>
<text x="567.5" y="275.1">14</text>
<text x="242.6" y="278.6">22</text>
<text x="249.8" y="276.5">GND</text>
<text x="249.8" y="280">GND</text>
<text x="567.5" y="278.6">15</text>
<text x="567.5" y="282.2">16</text>
<text x="567.5" y="285.7">17</text>
<text x="567.5" y="289.2">18</text>
<text x="567.5" y="292.7">19</text>
<text x="567.5" y="296.3">20</text>
<text x="299.9" y="310">1</text>
<text x="308.4" y="310">2</text>
<text x="299.9" y="313.5">3</text>
<text x="299.9" y="317.1">5</text>
<text x="308.4" y="313.5">4</text>
<text x="308.4" y="317.1">6</text>
<text x="236.5" y="328">1</text>
<text x="236.5" y="324.5">2</text>
<text x="248.4" y="328">3</text>
<text x="248.4" y="324.5">4</text>
</g>
<g font-size="3.2" fill="#00f">
<text x="135.8" y="88.5">optional LCD Reg</text>
<text x="467.1" y="87.2" transform="rotate(-90 467.1 87.2)">3.3</text>
<text x="470.6" y="87.2" transform="rotate(-90 470.6 87.2)">SCL</text>
<text x="474.1" y="87.2" transform="rotate(-90 474.1 87.2)">SDA</text>
<text x="504.1" y="88.9" transform="rotate(-90 504.1 88.9)">CS</text>
<text x="507.6" y="88.9" transform="rotate(-90 507.6 88.9)">DC</text>
<text x="511.2" y="88.9" transform="rotate(-90 511.2 88.9)">RES</text>
<text x="514.7" y="88.9" transform="rotate(-90 514.7 88.9)">SDA</text>
<text x="518.2" y="88.9" transform="rotate(-90 518.2 88.9)">SCLK</text>
<text x="521.8" y="88.9" transform="rotate(-90 521.8 88.9)">3.3V</text>
<text x="465.3" y="90.7" transform="rotate(-90 465.3 90.7)">2</text>
<text x="468.8" y="90.7" transform="rotate(-90 468.8 90.7)">3</text>
<text x="472.4" y="90.7" transform="rotate(-90 472.4 90.7)">4</text>
<text x="502.4" y="92.4" transform="rotate(-90 502.4 92.4)">1</text>
<text x="505.9" y="92.4" transform="rotate(-90 505.9 92.4)">2</text>
<text x="509.4" y="92.4" transform="rotate(-90 509.4 92.4)">3</text>
<text x="512.9" y="92.4" transform="rotate(-90 512.9 92.4)">4</text>
<text x="516.5" y="92.4" transform="rotate(-90 516.5 92.4)">5</text>
<text x="520" y="92.4" transform="rotate(-90 520 92.4)">6</text>
<text x="359.5" y="106.5" transform="rotate(-90 359.5 106.5)">3</text>
<text x="361.2" y="103" transform="rotate(-90 361.2 103)">Contrast-wiper</text>
<text x="363" y="106.5" transform="rotate(-90 363 106.5)">4</text>
<text x="364.8" y="103" transform="rotate(-90 364.8 103)">RS</text>
<text x="370.1" y="106.5" transform="rotate(-90 370.1 106.5)">6</text>
<text x="371.8" y="103" transform="rotate(-90 371.8 103)">EN</text>
<text x="389.5" y="103" transform="rotate(-90 389.5 103)">DB4</text>
<text x="393" y="103" transform="rotate(-90 393 103)">DB5</text>
<text x="396.5" y="103" transform="rotate(-90 396.5 103)">DB6</text>
<text x="400" y="103" transform="rotate(-90 400 103)">DB7</text>
<text x="403.6" y="103" transform="rotate(-90 403.6 103)">BL+5V</text>
<text x="387.7" y="108.6" transform="rotate(-90 387.7 108.6)">11</text>
<text x="391.2" y="108.6" transform="rotate(-90 391.2 108.6)">12</text>
<text x="394.8" y="108.6" transform="rotate(-90 394.8 108.6)">13</text>
<text x="398.3" y="108.6" transform="rotate(-90 398.3 108.6)">14</text>
<text x="401.8" y="108.6" transform="rotate(-90 401.8 108.6)">15</text>
<text x="401.5" y="149.9">10</text>
<text x="401.5" y="153.4">11</text>
<text x="407" y="151.6">GP0</text>
<text x="407" y="155.2">GP1</text>
<text x="423.4" y="155.2">INT</text>
<text x="430.6" y="153.4">8</text>
<text x="401.5" y="156.9">12</text>
<text x="401.5" y="160.4">13</text>
<text x="407" y="158.7">GP2</text>
<text x="424.5" y="158.7">NC</text>
<text x="430.6" y="160.4">6</text>
<text x="430.6" y="156.9">7</text>
<text x="401.5" y="164">14</text>
<text x="401.5" y="167.5">15</text>
<text x="407" y="162.2">GP3</text>
<text x="407" y="165.7">GP4</text>
<text x="416.1" y="162.2">RESET#</text>
<text x="424.9" y="165.7">A0</text>
<text x="430.6" y="167.5">4</text>
<text x="430.6" y="164">5</text>
<text x="401.5" y="171">16</text>
<text x="407" y="169.3">GP5</text>
<text x="407" y="172.8">GP6</text>
<text x="424.9" y="172.8">A2</text>
<text x="424.9" y="169.3">A1</text>
<text x="430.6" y="171">3</text>
<text x="401.5" y="174.6">17</text>
<text x="407" y="176.3">GP7</text>
<text x="422.3" y="176.3">SDA</text>
<text x="422.9" y="179.8">SCL</text>
<text x="430.6" y="178.1">1</text>
<text x="430.6" y="174.6">2</text>
<text x="273.3" y="195.4">PC0 (ADC0PCINT8)</text>
<text x="307.3" y="194">23</text>
<text x="307.3" y="197.5">24</text>
<text x="271.3" y="202.4">PC2 (ADC2PCINT10)</text>
<text x="273.3" y="198.9">PC1 (ADC1PCINT9)</text>
<text x="307.3" y="201">25</text>
<text x="242.6" y="208.1">21</text>
<text x="249.8" y="209.5">AREF</text>
<text x="264.5" y="209.5">PC4 (ADC4SDAPCINT12)</text>
<text x="271.3" y="206">PC3 (ADC3PCINT11)</text>
<text x="307.3" y="204.5">26</text>
<text x="307.3" y="208.1">27</text>
<text x="265.1" y="213">PC5 (ADC5SCLPCINT13)</text>
<text x="307.3" y="215.1">1</text>
<text x="307.3" y="211.6">28</text>
<text x="269.8" y="216.5">PC6 (PCINT14RESET)</text>
<text x="273.1" y="223.6">PD0 (PCINT16RXD)</text>
<text x="273.3" y="227.1">PD1 (PCINT17TXD)</text>
<text x="307.3" y="222.2">2</text>
<text x="307.3" y="225.7">3</text>
<text x="505.8" y="222.2">1</text>
<text x="505.8" y="225.7">2</text>
<text x="509.3" y="223.9">1B</text>
<text x="509.3" y="227.5">2B</text>
<text x="520.1" y="227.5">2C</text>
<text x="520.1" y="223.9">1C</text>
<text x="525.8" y="225.7">17</text>
<text x="525.8" y="222.2">18</text>
<text x="272.2" y="230.6">PD2 (PCINT18INT0)</text>
<text x="307.3" y="229.2">4</text>
<text x="307.3" y="232.8">5</text>
<text x="505.8" y="229.2">3</text>
<text x="505.8" y="232.8">4</text>
<text x="509.3" y="231">3B</text>
<text x="520.1" y="231">3C</text>
<text x="525.8" y="232.8">15</text>
<text x="525.8" y="229.2">16</text>
<text x="263.3" y="234.2">PD3 (PCINT19OC2BINT1)</text>
<text x="269.3" y="237.7">PD4 (PCINT20XCKT0)</text>
<text x="307.3" y="236.3">6</text>
<text x="307.3" y="239.8">11</text>
<text x="505.8" y="236.3">5</text>
<text x="505.8" y="239.8">6</text>
<text x="509.3" y="234.5">4B</text>
<text x="509.3" y="238.1">5B</text>
<text x="520.1" y="238.1">5C</text>
<text x="520.1" y="234.5">4C</text>
<text x="525.8" y="239.8">13</text>
<text x="525.8" y="236.3">14</text>
<text x="263.1" y="244.8">PD6 (PCINT22OC0AAIN0)</text>
<text x="267" y="241.2">PD5 (PCINT21OC0BT1)</text>
<text x="307.3" y="243.3">12</text>
<text x="505.8" y="243.3">7</text>
<text x="509.3" y="241.6">6B</text>
<text x="509.3" y="245.1">7B</text>
<text x="520.1" y="245.1">7C</text>
<text x="520.1" y="241.6">6C</text>
<text x="525.8" y="243.3">12</text>
<text x="272" y="248.3">PD7 (PCINT23AIN1)</text>
<text x="307.3" y="246.9">13</text>
<text x="505.8" y="246.9">8</text>
<text x="505.8" y="250.4">9</text>
<text x="509.3" y="248.6">8B</text>
<text x="520.1" y="248.6">8C</text>
<text x="525.8" y="250.4">10</text>
<text x="525.8" y="246.9">11</text>
<text x="266" y="255.3">PB0 (PCINT0CLKOICP1)</text>
<text x="307.3" y="253.9">14</text>
<text x="307.3" y="257.5">15</text>
<text x="509.3" y="252.2">E</text>
<text x="516.9" y="252.2">COM</text>
<text x="107.6" y="263.1">opt. caps when lines used as A/D inputs</text>
<text x="268.9" y="262.4">PB2 (SSOC1BPCINT2)</text>
<text x="273.3" y="258.9">PB1 (OC1APCINT1)</text>
<text x="307.3" y="261">16</text>
<text x="264.6" y="265.9">PB3 (MOSIOC2APCINT3)</text>
<text x="273.5" y="269.5">PB4 (MISOPCINT4)</text>
<text x="307.3" y="264.5">17</text>
<text x="307.3" y="268">18</text>
<text x="275.6" y="273">PB5 (SCKPCINT5)</text>
<text x="307.3" y="275.1">9</text>
<text x="307.3" y="271.6">19</text>
<text x="261.2" y="276.5">PB6 (PCINT6XTAL1TOSC1)</text>
<text x="261.2" y="280">PB7 (PCINT7XTAL2TOSC2)</text>
<text x="307.3" y="278.6">10</text>
</g>
<g font-size="3.2" fill="#f00">
<text x="401.5" y="178.1">18</text>
<text x="407" y="179.8">VDD</text>
<text x="244.6" y="194">7</text>
<text x="249.8" y="195.4">VCC</text>
<text x="242.6" y="201">20</text>
<text x="249.8" y="202.4">AVCC</text>
</g>
<text font-size="2.5" fill="#00f" x="51.2" y="139.6">TVS/ESD Diode</text>
</svg>
